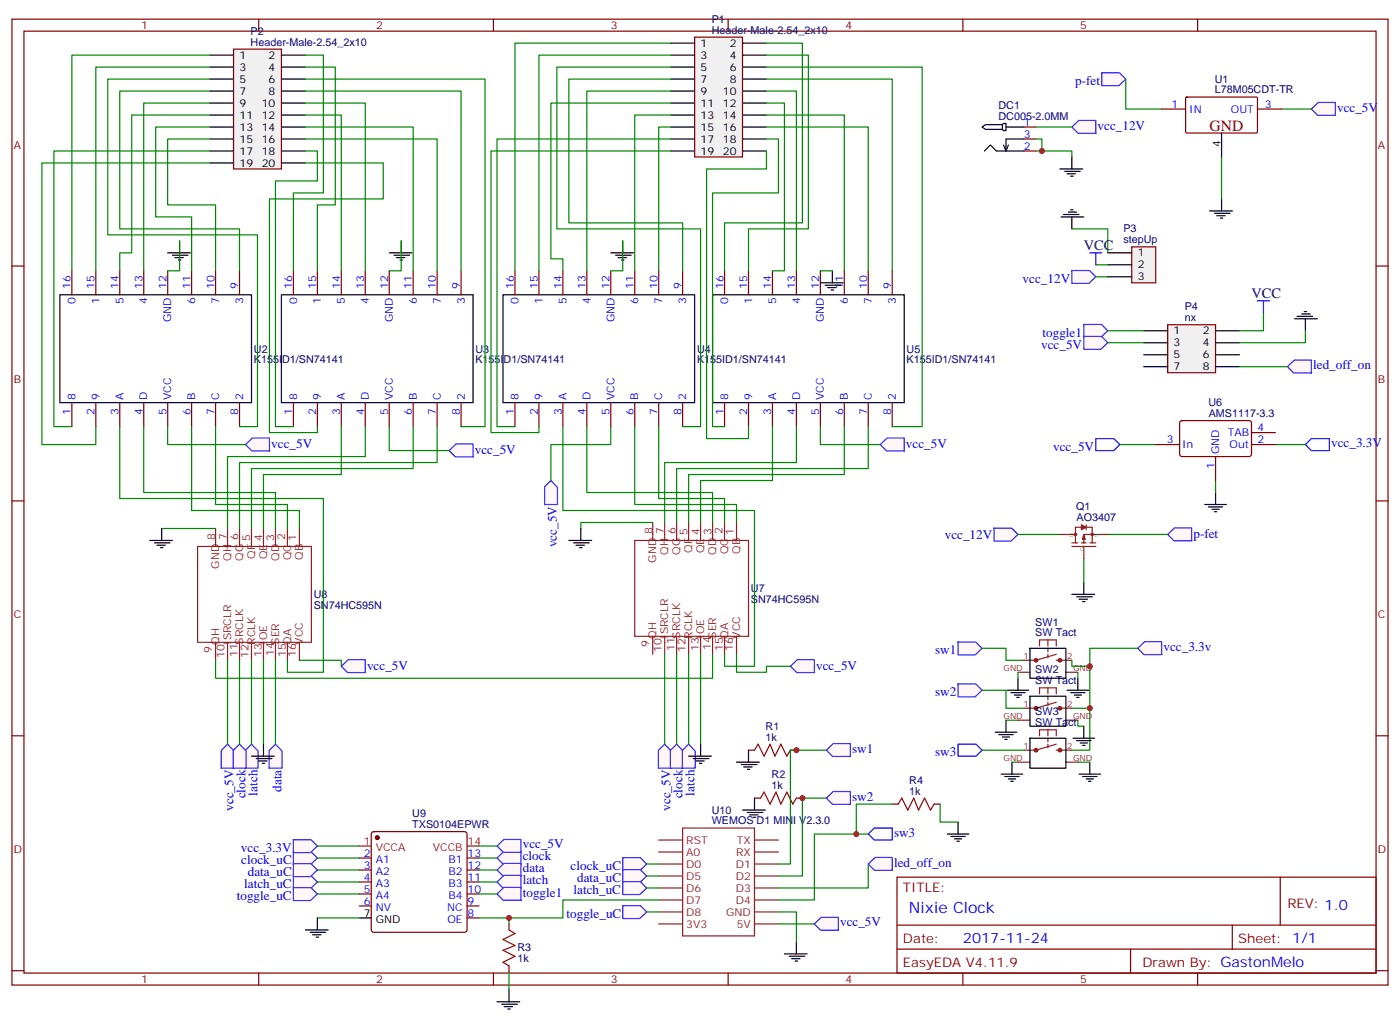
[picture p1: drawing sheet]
<svg xmlns="http://www.w3.org/2000/svg" width="412mm" height="301mm" viewBox="0 0 412 301" stroke-linecap="round" stroke-linejoin="round" font-family="sans-serif">
<g fill="none" stroke="#870000" stroke-width=".35">
<path d="M3.5 5.6h405.4v284.4h-405.4zM7.1 9.2h398.2v277.3h-398.2zM76.2 5.6v3.6M145.3 5.6v3.6M214.5 5.6v3.6M283.6 5.6v3.6M352.8 5.6v3.6M3.5 78.3h3.6M21.2 79.7v7.1M28.2 79.7v7.1M35.3 79.7v7.1M42.3 79.7v7.1"/>
<path d="M49.4 79.7v7.1M56.4 79.7v7.1M63.5 79.7v7.1M70.6 79.7v7.1M86.4 79.7v7.1M93.5 79.7v7.1M100.5 79.7v7.1M107.6 79.7v7.1M114.7 79.7v7.1M121.7 79.7v7.1M128.8 79.7v7.1M135.8 79.7v7.1"/>
<path d="M151.7 79.7v7.1M158.7 79.7v7.1M165.8 79.7v7.1M172.9 79.7v7.1M179.9 79.7v7.1M187 79.7v7.1M194 79.7v7.1M201.1 79.7v7.1M213.4 79.7v7.1M220.5 79.7v7.1M227.5 79.7v7.1M234.6 79.7v7.1"/>
<path d="M241.7 79.7v7.1M248.7 79.7v7.1M255.8 79.7v7.1M262.8 79.7v7.1M405.3 78.3h3.6M21.2 118.5v7.1M28.2 118.5v7.1M35.3 118.5v7.1M42.3 118.5v7.1M49.4 118.5v7.1M56.4 118.5v7.1M63.5 118.5v7.1"/>
<path d="M70.6 118.5v7.1M86.4 118.5v7.1M93.5 118.5v7.1M100.5 118.5v7.1M107.6 118.5v7.1M114.7 118.5v7.1M121.7 118.5v7.1M128.8 118.5v7.1M135.8 118.5v7.1M151.7 118.5v7.1M158.7 118.5v7.1M165.8 118.5v7.1"/>
<path d="M172.9 118.5v7.1M179.9 118.5v7.1M187 118.5v7.1M194 118.5v7.1M201.1 118.5v7.1M213.4 118.5v7.1M220.5 118.5v7.1M227.5 118.5v7.1M234.6 118.5v7.1M241.7 118.5v7.1M248.7 118.5v7.1M255.8 118.5v7.1"/>
<path d="M262.8 118.5v7.1M3.5 147.5h3.6M405.3 147.5h3.6M3.5 216.6h3.6M405.3 216.6h3.6M264.2 258.2h141.1v28.3h-141.1zM377.1 258.2v14.1M264.2 272.3h141.1M264.2 279.4h141.1M333 279.4v7.1M363 272.3v7.1M3.5 285.8h3.6"/>
<path d="M76.2 286.5v3.5M145.3 286.5v3.5M214.5 286.5v3.5M283.6 286.5v3.5M352.8 286.5v3.5M405.3 285.8h3.6"/>
</g>
<g fill="none" stroke="#8c2424" stroke-width=".35">
<path d="M63.5 155.6v5.3M67 155.6v5.3M70.6 155.6v5.3M74.1 155.6v5.3M77.6 155.6v5.3M81.1 155.6v5.3M84.7 155.6v5.3M88.2 155.6v5.3M187 159.1h33.5v28.2h-33.5zM192.3 153.8v5.3M195.8 153.8v5.3M199.3 153.8v5.3"/>
<path d="M202.8 153.8v5.3M206.4 153.8v5.3M209.9 153.8v5.3M213.4 153.8v5.3M217 153.8v5.3M58.2 160.9h33.5v28.2h-33.5zM63.5 189.1v5.3M67 189.1v5.3M70.6 189.1v5.3M74.1 189.1v5.3M77.6 189.1v5.3M81.1 189.1v5.3"/>
<path d="M84.7 189.1v5.3M88.2 189.1v5.3M192.3 187.3v5.3M195.8 187.3v5.3M199.3 187.3v5.3M202.8 187.3v5.3M206.4 187.3v5.3M209.9 187.3v5.3M213.4 187.3v5.3M217 187.3v5.3"/>
</g>
<path d="M17.6 86.8h56.5v31.7h-56.5zM82.9 86.8h56.4v31.7h-56.4zM148.2 86.8h56.4v31.7h-56.4zM209.9 86.8h56.4v31.7h-56.4z" fill="none" stroke="#000" stroke-width=".35"/>
<g fill="none" stroke="#008700" stroke-width=".35">
<path d="M35.3 125.6v21.2h59.9v51.1h-10.5v-3.5M42.3 125.6v19.4h38.8v10.6M56.4 125.6v24.7h31.8v5.3M63.5 125.6v22.9h21.2v7.1M100.5 125.6v14.1h-22.9v15.9M107.6 125.6v8.8h-40.6v21.2M121.7 125.6v12.3h-47.6v17.7M128.8 125.6v10.6h-58.2v19.4M165.8 125.6v24.7h56.4v45.8h-8.8v-3.5M172.9 125.6v19.4h37v8.8M187 125.6v22.9h30v5.3M194 125.6v21.2h19.4v7"/>
<path d="M227.5 125.6v15.9h-21.1v12.3M234.6 125.6v10.6h-38.8v17.6M248.7 125.6v14.1h-45.9v14.1M255.8 125.6v12.3h-56.5v15.9M209.9 192.6v7.1h-146.4v-5.3"/>
</g>
<g fill="#fff7f7" stroke="#420aff" stroke-width=".35">
<path d="M65.2 220.9l1.8-1.8 2 2v5l-3.8 .1z"/>
<path d="M81.1 219.1l2 2v5l-3.8 .1v-5.3z"/>
<path d="M193.9 220.9l1.9-1.8 1.9 2v5l-3.8 .1z"/>
<path d="M199.3 219.1l2 2v5l-3.8 .1v-5.3z"/>
<path d="M201 220.9l1.8-1.8 2 2v5l-3.8 .1z"/>
<path d="M72.2 220.9l1.9-1.8 1.9 2v5l-3.8 .1z"/>
<path d="M70.6 219.1l1.9 2v5l-3.8 .1v-5.3z"/>
</g>
<path d="M67 194.4v24.7M70.6 194.4v24.7M74.1 194.4v24.7M77.6 194.4v24.7M81.1 194.4v24.7M195.8 192.6v26.5M199.3 192.6v26.5M202.8 192.6v26.5M206.4 192.6v26.5" fill="none" stroke="#008700" stroke-width=".35"/>
<g fill="#fff7f7" stroke="#420aff" stroke-width=".35">
<path d="M100.5 196.1l2.1-1.9h5l.1 3.8h-5.3z"/>
<path d="M232.8 196.1l2.1-1.9h5l.1 3.8h-5.3z"/>
</g>
<path d="M52.9 70.9v8.8h-3.5M118.2 70.9v8.8h-3.5M183.4 70.9v8.8h-3.5M241.7 79.7h3.5M47.6 155.6h15.9M192.3 153.8h-21.2v1.8M88.2 194.4h12.3v1.7M217 192.6v5.3h8.8v-1.8h7" fill="none" stroke="#008700" stroke-width=".35"/>
<g fill="none" stroke="#000" stroke-width=".35">
<path d="M49.4 74.4h6.7M50.8 75.1h4.6M51.5 75.8h2.5M52.6 76.6h.7M52.9 70.9v3.5M114.7 74.4h6.7M116.1 75.1h4.5M116.8 75.8h2.4M117.8 76.6h.7M118.2 70.9v3.5M179.9 74.4h6.7M181.3 75.1h4.6"/>
<path d="M182 75.8h2.5M183.1 76.6h.7M183.4 70.9v3.5M245.2 79.7v3.6M241.7 83.3h6.7M243.1 84h4.5M243.8 84.7h2.4M244.8 85.4h.7"/>
</g>
<g fill="#fff7f7" stroke="#420aff" stroke-width=".35">
<path d="M86.3 250.7h5.3l1.9 1.9-2 1.9h-5.1z"/>
<path d="M86.3 257.8h5.3l1.9 1.8-2 2h-5.1z"/>
<path d="M86.3 254.3h5.3l1.9 1.8-2 2h-5.1z"/>
<path d="M146.4 252.6l2-2h5.1v3.8h-5.2z"/>
<path d="M146.4 249.1l2-2h5.1v3.8h-5.2z"/>
</g>
<circle cx="111.1" cy="246.6" r=".53" fill="#870000" stroke="#870000" stroke-width=".35"/>
<path d="M105.8 252.6h3.6M105.8 256.1h3.6M105.8 259.6h3.6M109.6 245l.5-.2h26.8l.5 .2 .2 .5v28.3l-.3 .5-.4 .2h-26.8l-.5-.3-.2-.4v-28.3zM137.6 252.6h3.5M137.6 256.1h3.5M137.6 259.6h3.5M105.8 263.2h3.6M105.8 266.7h3.6M137.6 263.2h3.5M137.6 266.7h3.5M137.6 270.2h3.5" fill="none" stroke="#870000" stroke-width=".35"/>
<path d="M105.8 249.1h3.6M137.6 249.1h3.5" fill="none" stroke="#f00" stroke-width=".35"/>
<path d="M105.8 270.2h3.6" fill="none" stroke="#000" stroke-width=".35"/>
<path d="M141.1 249.1h5.3" fill="none" stroke="#008700" stroke-width=".35"/>
<path d="M86.3 247.2h5.3l1.9 1.9-2 1.9h-5.1z" fill="#fff7f7" stroke="#420aff" stroke-width=".35"/>
<path d="M93.5 256.1h12.3M93.5 249.1h12.3M93.5 252.6h12.3M93.5 259.6h12.3M93.5 270.2h12.3" fill="none" stroke="#008700" stroke-width=".35"/>
<g fill="#fff7f7" stroke="#420aff" stroke-width=".35">
<path d="M146.4 256.1l2-1.9h5.1v3.8h-5.2z"/>
<path d="M146.4 259.6l2-1.9h5.1v3.8h-5.2z"/>
</g>
<path d="M141.1 252.6h5.3M141.1 256.1h5.3M141.1 259.6h5.3" fill="none" stroke="#008700" stroke-width=".35"/>
<g fill="#fff7f7" stroke="#420aff" stroke-width=".35">
<path d="M183.4 252.5h5.2l1.9 1.9-2 1.9h-5.1z"/>
<path d="M183.4 256h5.2l1.9 1.9-2 1.9h-5.1z"/>
<path d="M183.4 259.6h5.2l1.9 1.8-2 1.9h-5.1z"/>
</g>
<path d="M312.6 63.9h6.7M313.3 63.1h4.6M314.7 62.4h2.4M315.4 61.7h.7M315.7 63.9v3.5" fill="none" stroke="#000" stroke-width=".35"/>
<path d="M315.7 67.4h10.6v7" fill="none" stroke="#008700" stroke-width=".35"/>
<g fill="#fff7f7" stroke="#420aff" stroke-width=".35">
<path d="M315.7 37.4l2.1-1.9h5l.1 3.7h-5.3z"/>
<path d="M315.6 79.6h5.3l1.9 1.9-2 1.9h-5.1z"/>
</g>
<path d="M322.8 81.5h3.5" fill="none" stroke="#008700" stroke-width=".35"/>
<g fill="#fff7f7" stroke="#420aff" stroke-width=".35">
<path d="M324.5 21.4h5.3l1.8 1.9-2 1.9h-5z"/>
<path d="M386.3 32.1l2-1.9h5l.1 3.8h-5.3z"/>
</g>
<path d="M331.6 23.3v8.8h10.6M377.5 32.1h8.8M359.8 46.2v12.4" fill="none" stroke="#008700" stroke-width=".35"/>
<g fill="none" stroke="#000" stroke-width=".35">
<path d="M312.2 49.7h6.7M313.6 50.4h4.6M314.3 51.2h2.5M315.4 51.9h.7M315.7 46.2v3.5M359.8 58.6v3.5M356.3 62.1h6.7M357.7 62.8h4.6M358.4 63.5h2.5M359.5 64.2h.7M44.1 159.1h6.7M45.5 159.8h4.6"/>
<path d="M47.6 155.6v3.5M167.6 159.1h6.7M169 159.8h4.6M171.1 155.6v3.5M46.2 160.5h2.5M47.3 161.2h.7M169.7 160.5h2.5M170.7 161.2h.7M90 273.8h6.7M91.4 274.5h4.6M92.1 275.2h2.4M93.1 275.9h.7"/>
<path d="M93.5 270.2v3.6"/>
</g>
<path d="M333.4 72.7h7v10.6h-7z" fill="#f0f0f0" stroke="#870000" stroke-width=".35"/>
<path d="M326.3 74.4h7.1M326.3 78h7.1M326.3 81.5h7.1" fill="none" stroke="#000" stroke-width=".35"/>
<g fill="none" stroke="#8c2424" stroke-width=".35">
<path d="M194 254.4h7.1M194 250.8h7.1M194 247.3h7.1M194 257.9h7.1M201.1 243.8h21.1v31.7h-21.1zM222.2 254.4h7.1M222.2 250.8h7.1M222.2 247.3h7.1M222.2 257.9h7.1M194 272h7.1M194 268.5h7.1M194 264.9h7.1"/>
<path d="M194 261.4h7.1M222.2 272h7.1M222.2 268.5h7.1M222.2 264.9h7.1M222.2 261.4h7.1"/>
</g>
<path d="M239.9 272l2-1.9h5l.1 3.7h-5.3z" fill="#fff7f7" stroke="#420aff" stroke-width=".35"/>
<path d="M190.5 254.4h3.5M190.5 257.9h3.5M190.5 261.4h3.5M229.3 268.5h5.3v8.8M229.3 272h10.6" fill="none" stroke="#008700" stroke-width=".35"/>
<g fill="none" stroke="#000" stroke-width=".35">
<path d="M77.6 219.1v3.5M206.4 219.1v3.5M74.1 222.6h6.7M75.5 223.3h4.6M76.2 224h2.5M77.3 224.7h.7M202.8 222.6h6.7M204.3 223.3h4.5M205 224h2.4M206 224.7h.7M234.6 277.3v3.5M231.1 280.8h6.7"/>
<path d="M232.5 281.5h4.6M233.2 282.2h2.5M234.2 282.9h.7"/>
</g>
<g fill="#fff7f7" stroke="#420aff" stroke-width=".35">
<path d="M72.3 130.9l2-2h5.1l.1 3.8h-5.3z"/>
<path d="M132.3 132.6l2-1.9h5l.1 3.8h-5.3z"/>
<path d="M160.4 143.3l1.9-1.8 1.9 2v5l-3.8 .1z"/>
<path d="M259.3 130.9l2-2h5l.1 3.8h-5.3z"/>
</g>
<path d="M322.8 78h3.5M49.4 125.6v5.3h22.9M114.7 125.6v7h17.6M179.9 125.6v5.3h-17.6v10.6M241.7 125.6v5.3h17.6M194 264.9h-28.2v5.3h-24.7M149.9 286.1v5.3" fill="none" stroke="#008700" stroke-width=".35"/>
<path d="M321 74.4h3.6M322.8 74.4v3.6" fill="none" stroke="#00f" stroke-width=".35"/>
<g fill="none" stroke="#000" stroke-width=".35">
<path d="M217 224.4h6.7M218.4 225.1h4.6M218.7 238.5h6.7M219.1 225.8h2.4M220.1 226.5h.7M220.1 239.2h4.6M220.5 220.8v3.6M220.8 239.9h2.5M222.2 234.9v3.6M221.9 240.6h.7M146.4 294.9h6.7M147.8 295.6h4.6"/>
<path d="M148.5 296.3h2.5M149.6 297h.7M149.9 291.4v3.5"/>
</g>
<path d="M222.2 220.8l1.1-1.7 1.8 3.5 1.7-3.5 1.4 3.5 1.8-3.5 1.8 3.5 1-1.8M224 234.9l1.1-1.7 1.7 3.5 1.8-3.5 1.4 3.5 1.8-3.5 1.7 3.5 1.1-1.8" fill="none" stroke="#a10000" stroke-width=".35"/>
<path d="M220.5 220.8h1.7M222.2 234.9h1.8M232.8 220.8h1.8M234.6 234.9h1.8" fill="none" stroke="#870000" stroke-width=".35"/>
<path d="M183.4 266.6h5.2l1.9 1.9-2 1.9h-5.1z" fill="#fff7f7" stroke="#420aff" stroke-width=".35"/>
<path d="M190.5 268.5h3.5" fill="none" stroke="#008700" stroke-width=".35"/>
<g fill="#fff7f7" stroke="#420aff" stroke-width=".35">
<path d="M86.3 261.3h5.3l1.9 1.9-2 1.9h-5.1z"/>
<path d="M146.4 263.2l2-2h5.1v3.8h-5.2z"/>
</g>
<path d="M243.4 234.9h-7v23h-7.1M243.4 220.8h-10.6v33.6h-3.5M255.8 254.4v7h-26.5M93.5 263.2h12.3M141.1 263.2h5.3" fill="none" stroke="#008700" stroke-width=".35"/>
<g fill="#fff7f7" stroke="#420aff" stroke-width=".35">
<path d="M243.4 220.8l2-1.9h5.1l.1 3.8h-5.3z"/>
<path d="M243.4 234.9l2-1.9h5.1l.1 3.8h-5.3z"/>
<path d="M255.8 254.4l2-2h5l.1 3.8h-5.3z"/>
</g>
<path d="M344 95.6h14.1v14.1h-14.1z" fill="#f0f0f0" stroke="#870000" stroke-width=".35"/>
<path d="M336.9 97.4h7.1M358.1 97.4h7M336.9 100.9h7.1M336.9 104.4h7.1M336.9 108h7.1M358.1 100.9h7M358.1 104.4h7M358.1 108h7" fill="none" stroke="#000" stroke-width=".35"/>
<g fill="#fff7f7" stroke="#420aff" stroke-width=".35">
<path d="M319.2 95.5h5.3l1.8 1.9-2 1.9h-5z"/>
<path d="M319.2 99h5.3l1.8 1.9-2 1.9h-5z"/>
<path d="M379.2 108l2.1-2h5l.1 3.8h-5.3z"/>
</g>
<path d="M326.3 97.4h10.6M372.2 92.1v5.3h-7.1M384.5 97.4v3.5h-19.4M326.3 100.9h10.6M365.1 108h14.1" fill="none" stroke="#008700" stroke-width=".35"/>
<path d="M370.4 88.5h3.5M372.2 88.5v3.6" fill="none" stroke="#00f" stroke-width=".35"/>
<path d="M381.4 93.8h6.7M382.1 93.1h4.5M383.5 92.4h2.4M384.2 91.7h.7M384.5 93.8v3.6" fill="none" stroke="#000" stroke-width=".35"/>
<path d="M68.8 14.5h14.1v35.2h-14.1z" fill="#f0f0f0" stroke="#870000" stroke-width=".35"/>
<g fill="none" stroke="#000" stroke-width=".35">
<path d="M61.7 16.2h7.1M61.7 19.8h7.1M82.9 16.2h7.1M82.9 19.8h7.1M61.7 23.3h7.1M61.7 26.8h7.1M61.7 30.3h7.1M61.7 33.9h7.1M61.7 37.4h7.1M82.9 23.3h7.1M82.9 26.8h7.1M82.9 30.3h7.1"/>
<path d="M82.9 33.9h7.1M82.9 37.4h7.1M61.7 40.9h7.1M61.7 44.5h7.1M61.7 48h7.1M82.9 40.9h7.1M82.9 44.5h7.1M82.9 48h7.1"/>
</g>
<path d="M204.6 10.9h14.1v35.3h-14.1z" fill="#f0f0f0" stroke="#870000" stroke-width=".35"/>
<g fill="none" stroke="#000" stroke-width=".35">
<path d="M197.6 12.7h7M197.6 16.2h7M197.6 19.8h7M218.7 12.7h7.1M218.7 16.2h7.1M218.7 19.8h7.1M197.6 23.3h7M197.6 26.8h7M197.6 30.3h7M197.6 33.9h7M197.6 37.4h7M218.7 23.3h7.1"/>
<path d="M218.7 26.8h7.1M218.7 30.3h7.1M218.7 33.9h7.1M218.7 37.4h7.1M197.6 40.9h7M197.6 44.5h7M218.7 40.9h7.1M218.7 44.5h7.1"/>
</g>
<g fill="none" stroke="#008700" stroke-width=".35">
<path d="M61.7 16.2h-40.5v63.5M61.7 19.8h-33.5v59.9M90 16.2h5.2v40.6h-8.8v22.9M90 19.8h8.8v40.5h-5.3v19.4M197.6 12.7h-45.9v67M197.6 16.2h-38.9v63.5M197.6 19.8h-33.6v47.6h42.4v58.2h-5.3M225.8 12.7h10.6v52.9h-23v14.1M225.8 16.2h12.3v51.2h-17.6v12.3M225.8 19.8h45.8v105.8h-8.8M61.7 23.3h-30v45.8h44.1v56.5h-5.2M61.7 26.8h-26.4v40.6h35.3v12.3"/>
<path d="M61.7 30.3h-19.4v49.4M61.7 33.9h-22.9v40.5h-3.5v5.3M61.7 37.4h-15.8v26.5h10.5v15.8M90 23.3h52.9v102.3h-7.1M90 26.8h45.8v52.9M90 30.3h17.6v49.4M90 33.9h10.5v45.8M90 37.4h31.7v42.3M197.6 23.3h-30v42.3h33.5v14.1M197.6 26.8h-24.7v52.9M197.6 30.3h-35.3v45.9h3.5v3.5M197.6 33.9h-10.6v45.8"/>
<path d="M197.6 37.4h-3.6v42.3M225.8 23.3h37v56.4M225.8 26.8h8.8v52.9M225.8 30.3h5.3v49.4h-3.6M225.8 33.9h22.9v45.8M225.8 37.4h30v42.3M61.7 40.9h-12.3v19.4h14.1v19.4M61.7 44.5h-45.8v81.1h5.3M61.7 48h-49.4v82.9h15.9v-5.3M90 40.9h38.8v38.8M90 44.5h3.5v8.8h-12.4v72.3h5.3M90 48h22.9v10.6h-33.5v68.8h14.1v-1.8"/>
<path d="M197.6 40.9h-51.2v84.7h5.3M197.6 44.5h-53v82.9h14.1v-1.8M225.8 40.9h3.5v15.9h-19.4v68.8h3.5M225.8 44.5v5.2h-17.7v79.4h12.4v-3.5"/>
</g>
<g fill="#fff7f7" stroke="#420aff" stroke-width=".35">
<path d="M292.7 155.5h5.3l1.9 1.8-2.1 2h-5z"/>
<path d="M344 157.3l2-1.9h5l.1 3.8h-5.3z"/>
</g>
<g fill="none" stroke="#000" stroke-width=".35">
<path d="M289.3 37.4l1-.7h5v1.4h-5zM295.3 36.7l.3-.4h.7v2.2h-.7l-.3-.4M296.3 37.4h5.3M359.8 39.2v7M290 44.5l1.7-1.8 1.8 1.8h8.1M297 42.7l-.7 1.8M301.6 40.9h-5.3v3.6l-.7-1.8M354.9 148.5h6.3M356 149.2h4.2M357 149.9h2.1M357.7 150.6h.7M358.1 145v3.5"/>
<path d="M315.7 175h6.7M317.1 175.7h4.6M317.9 176.4h2.4M318.9 177.1h.7M319.3 171.5v3.5M279 245.5h6.4M280.1 246.2h4.2M281.2 246.9h2.1M281.9 247.7h.7M282.2 242v3.5"/>
</g>
<g fill="none" stroke="#008700" stroke-width=".35">
<path d="M305.2 37.4h10.5M305.2 44.5h10.5v1.7M305.2 40.9h1.7v3.6M329.8 130.9h10.6M375.7 130.9h8.8M299.9 157.3h12.3M326.3 157.3h17.7M358.1 141.5v3.5M319.3 164.4v7.1M262.8 236.7h-10.6v8.8M276.9 236.7v5.3h5.3M255.8 245.5h-15.9v19.4h-10.6"/>
<path d="M149.9 270.2v1.8"/>
</g>
<path d="M322.8 129.1h5.3l1.7 1.8-1.7 1.7h-5.3zM384.5 130.9l1.8-1.8h5.3v3.5h-5.3zM255.8 245.5l1.7-1.7h5.3v3.5h-5.3z" fill="none" stroke="#00f" stroke-width=".35"/>
<g fill="none" stroke="#8c2424" stroke-width=".35">
<path d="M312.2 157.3h4.6M315.7 159.8h1.8M316.8 159.8v-4.6h4.9v4.6M318.6 159.8h1.4M318.6 154.5l1.4 .7-1.4 .7zM318.6 154.9l.7 .3M318.9 158.8h.7M318.9 154.9l.4 .3M319.3 157.3h7M319.3 157.7v2.1M319.3 157.3l-.4 1.5M319.3 157.3l.3 1.5"/>
<path d="M319.3 157.7l.3 1.1M319.3 157.7l-.4 1.1M319.3 158l-.4 .8M319.3 155.2l-.7 .4M319.3 155.2l-.4 .4M320 154.5v1.4M321 159.8h1.8M315.7 160.9h7.1M319.3 160.9v3.5"/>
<circle cx="316.8" cy="157.3" r=".35"/>
<circle cx="321.7" cy="157.3" r=".35"/>
</g>
<g fill="none" stroke="#870000" stroke-width=".35">
<path d="M301.6 37.4h3.6M342.2 32.1h7M349.3 28.7l.3-.1h20.6l.2 .3v10.1l-.3 .2-20.7-.1-.2-.3zM370.4 32.1h7.1M301.6 44.5h3.6M301.6 40.9h3.6M340.4 130.9h7.1M347.7 124l.5-.2 20 .1 .5 .6-.1 9.5-.7 .4-20-.1-.4-.6v-9.2zM358.1 134.4v7.1M368.7 130.9h7M368.7 127.4h7M262.8 236.7h1.8"/>
<path d="M275.2 236.7h1.7M149.9 272v1.8M149.9 284.3v1.8"/>
</g>
<path d="M264.6 236.7l1-1.8 1.8 3.6 1.8-3.6 1.4 3.6 1.7-3.6 1.8 3.6 1.1-1.8M149.9 273.8l1.8 1-3.5 1.8 3.5 1.7-3.5 1.5 3.5 1.7-3.5 1.8 1.7 1" fill="none" stroke="#a10000" stroke-width=".35"/>
<g fill="#fff7f7" stroke="#420aff" stroke-width=".35">
<path d="M282.1 189h5.3l1.9 1.9-2.1 1.9h-5z"/>
<path d="M282.1 201.3h5.3l1.9 1.9-2.1 1.9h-5z"/>
</g>
<path d="M289.3 190.9h7v3.5h5.3M289.3 203.2h7v5.3h5.3" fill="none" stroke="#008700" stroke-width=".35"/>
<path d="M335.1 190.9l2.1-2h5l.1 3.8h-5.3z" fill="#fff7f7" stroke="#420aff" stroke-width=".35"/>
<path d="M299.9 197.9v1.8M315.7 194.4v1.7h5.3M317.5 197.9v1.8M335.1 190.9h-14.1v29.9h-5.3M296.3 212h3.6M315.7 208.5h5.3M317.5 212v1.8h1.8M289.3 220.8h12.3M298.1 224.4h1.8M317.5 224.4h3.5" fill="none" stroke="#008700" stroke-width=".35"/>
<path d="M282.2 219.1h5.3l1.8 1.7-1.8 1.8h-5.3z" fill="none" stroke="#00f" stroke-width=".35"/>
<g fill="none" stroke="#8c2424" stroke-width=".35">
<path d="M299.9 197.9h3.5M306.2 190.1v-1.7h4.9v1.7M308.7 188.4v1.7M308.7 190.9v1M308.7 192.6v1.1M311.1 192.6l-5.9 1.8h-3.6M311.1 194.4h4.6M314 197.9h3.5M299.9 212h3.5M306.2 204.3v-1.8h4.9v1.8M306.2 216.6v-1.8h4.9v1.8M308.7 202.5v1.8"/>
<path d="M308.7 205v1M308.7 206.7v1.1M308.7 214.8v1.8M308.7 217.3v1.1M308.7 219.1v1M311.1 206.7l-5.9 1.8h-3.6M311.1 208.5h4.6M311.1 219.1l-5.9 1.7h-3.6M314 212h3.5M299.9 224.4h3.5M311.1 220.8h4.6M314 224.4h3.5"/>
</g>
<g fill="none" stroke="#8c2424" stroke-width=".71">
<circle cx="305.2" cy="194.4" r=".35"/>
<circle cx="312.2" cy="194.4" r=".35"/>
<circle cx="305.2" cy="208.5" r=".35"/>
<circle cx="312.2" cy="208.5" r=".35"/>
<circle cx="305.2" cy="220.8" r=".35"/>
<circle cx="312.2" cy="220.8" r=".35"/>
</g>
<g fill="none" stroke="#000" stroke-width=".35">
<path d="M299.9 199.7v3.5M303.4 190.9h10.6v8.8h-10.6zM317.5 199.7v3.5M293.2 215.5h6.3M294.2 216.3h4.2M295.3 217h2.1M296 217.7h.7M296.3 212v3.5M296.7 203.2h6.3M297.7 203.9h4.3M298.8 204.6h2.1M299.5 205.3h.7"/>
<path d="M303.4 205h10.6v8.8h-10.6zM303.4 217.3h10.6v8.8h-10.6zM314.3 203.2h6.4M315.4 203.9h4.2M316.1 217.3h6.3M316.4 204.6h2.2M317.1 205.3h.8M317.1 218h4.3M318.2 218.7h2.1M318.9 219.4h.7M319.3 213.8v3.5M294.9 227.9h6.4"/>
<path d="M296 228.6h4.2M297 229.3h2.2M297.7 230h.7M298.1 224.4v3.5M317.9 227.9h6.3M318.9 228.6h4.2M320 229.3h2.1M320.7 230h.7M321 224.4v3.5"/>
</g>
<g fill="#c00">
<circle cx="321" cy="196.1" r=".88"/>
<circle cx="252.2" cy="245.5" r=".88"/>
<circle cx="149.9" cy="270.2" r=".88"/>
<circle cx="306.9" cy="44.4" r=".88"/>
<circle cx="234.6" cy="220.8" r=".88"/>
<circle cx="236.4" cy="234.9" r=".88"/>
<circle cx="321" cy="208.5" r=".88"/>
</g>
<text font-size="4.6" fill="#800" x="356.3" y="38.5">GND</text>
<text font-size="4.6" fill="#00f" x="267.8" y="268.8">Nixie Clock</text>
<g font-size="4.2" fill="#000080">
<text x="319.3" y="73.7">VCC</text>
<text x="368.7" y="87.8">VCC</text>
</g>
<text font-size="4.2" fill="#00f" x="283.6" y="277.6">2017-11-24</text>
<g font-size="3.9" fill="#00f">
<text x="316.7" y="25">p-fet</text>
<text x="393.9" y="32.9">vcc_5V</text>
<text x="323.3" y="38.1">vcc_12V</text>
<text x="301.2" y="83.2">vcc_12V</text>
<text x="307.1" y="99.1">toggle1</text>
<text x="306.7" y="102.7">vcc_5V</text>
<text x="386.8" y="108.7">led_off_on</text>
<text x="79.9" y="131.9">vcc_5V</text>
<text x="266.9" y="131.9">vcc_5V</text>
<text x="392.1" y="131.6">vcc_3.3V</text>
<text x="139.9" y="133.7">vcc_5V</text>
<text x="310.2" y="132.6">vcc_5V</text>
<text x="164" y="161.1" transform="rotate(-90 164 161.1)">vcc_5V</text>
<text x="278.3" y="158.8">vcc_12V</text>
<text x="351.5" y="158.4">p-fet</text>
<text x="342.7" y="191.6">vcc_3.3v</text>
<text x="108.1" y="197.2">vcc_5V</text>
<text x="240.4" y="197.2">vcc_5V</text>
<text x="275.4" y="192.6">sw1</text>
<text x="275.4" y="205">sw2</text>
<text x="251" y="221.6">sw1</text>
<text x="275.4" y="222.6">sw3</text>
<text x="82.9" y="233.1" transform="rotate(-90 82.9 233.1)">data</text>
<text x="68.8" y="238.7" transform="rotate(-90 68.8 238.7)">vcc_5V</text>
<text x="72.3" y="235" transform="rotate(-90 72.3 235)">clock</text>
<text x="75.8" y="234.2" transform="rotate(-90 75.8 234.2)">latch</text>
<text x="197.6" y="238.7" transform="rotate(-90 197.6 238.7)">vcc_5V</text>
<text x="201.1" y="235" transform="rotate(-90 201.1 235)">clock</text>
<text x="204.6" y="234.2" transform="rotate(-90 204.6 234.2)">latch</text>
<text x="251" y="235.7">sw2</text>
<text x="71" y="250.8">vcc_3.3V</text>
<text x="154" y="249.8">vcc_5V</text>
<text x="263.3" y="246.3">sw3</text>
<text x="71.1" y="254.4">clock_uC</text>
<text x="73" y="257.9">data_uC</text>
<text x="154" y="253.3">clock</text>
<text x="154" y="256.8">data</text>
<text x="168.1" y="256.1">clock_uC</text>
<text x="263.3" y="255.1">led_off_on</text>
<text x="71.9" y="261.4">latch_uC</text>
<text x="154" y="260.4">latch</text>
<text x="154" y="263.9">toggle1</text>
<text x="168.9" y="263.2">latch_uC</text>
<text x="170" y="259.6">data_uC</text>
<text x="69.8" y="264.9">toggle_uC</text>
<text x="166.9" y="270.3">toggle_uC</text>
<text x="247.5" y="272.7">vcc_5V</text>
</g>
<g font-size="3.9" fill="#800">
<text x="266" y="262.5">TITLE:</text>
<text x="379.2" y="267.4">REV: 1.0</text>
<text x="266" y="277.6">Date:</text>
<text x="364.8" y="277.6">Sheet: 1/1</text>
<text x="266" y="284.7">EasyEDA V4.11.9</text>
<text x="336.5" y="284.7">Drawn By: GastonMelo</text>
</g>
<g font-size="3.2" fill="#800">
<text x="41.6" y="8.6">1</text>
<text x="110.8" y="8.6">2</text>
<text x="179.9" y="8.6">3</text>
<text x="249.1" y="8.6">4</text>
<text x="318.2" y="8.6">5</text>
<text x="4.1" y="43.7">A</text>
<text x="405.9" y="43.7">A</text>
<text x="4.1" y="112.9">B</text>
<text x="405.9" y="112.9">B</text>
<text x="4.1" y="182">C</text>
<text x="405.9" y="182">C</text>
<text x="4.1" y="251.2">D</text>
<text x="405.9" y="251.2">D</text>
<text x="41.6" y="289.5">1</text>
<text x="110.8" y="289.5">2</text>
<text x="179.9" y="289.5">3</text>
<text x="249.1" y="289.5">4</text>
<text x="318.2" y="289.5">5</text>
</g>
<g font-size="3.2" fill="#000080">
<text x="73.8" y="10.2">P2</text>
<text x="209.7" y="9.9">Header-Male-2.54_2x10</text>
<text x="209.7" y="6.7">P1</text>
<text x="73.8" y="13.4">Header-Male-2.54_2x10</text>
<text x="357.8" y="27.5">L78M05CDT-TR</text>
<text x="357.8" y="24.3">U1</text>
<text x="294.1" y="35.3">DC005-2.0MM</text>
<text x="294.1" y="32.1">DC1</text>
<text x="330.9" y="71.6">stepUp</text>
<text x="330.9" y="68.4">P3</text>
<text x="349" y="94.5">nx</text>
<text x="349" y="91.3">P4</text>
<text x="74.8" y="107">K155ID1/SN74141</text>
<text x="74.8" y="103.9">U2</text>
<text x="140.1" y="107">K155ID1/SN74141</text>
<text x="140.1" y="103.9">U3</text>
<text x="205.3" y="107">K155ID1/SN74141</text>
<text x="205.3" y="103.9">U4</text>
<text x="267.1" y="107">K155ID1/SN74141</text>
<text x="267.1" y="103.9">U5</text>
<text x="356" y="119.6">U6</text>
<text x="356.1" y="122.8">AMS1117-3.3</text>
<text x="317" y="150.3">Q1</text>
<text x="317.1" y="153.5">AO3407</text>
<text x="92.4" y="179.2">SN74HC595N</text>
<text x="92.4" y="176">U8</text>
<text x="221.2" y="177.4">SN74HC595N</text>
<text x="221.2" y="174.3">U7</text>
<text x="305" y="184.2">SW1</text>
<text x="305" y="187.3">SW Tact</text>
<text x="305" y="201.4">SW Tact</text>
<text x="305" y="198.3">SW2</text>
<text x="225.5" y="214.8">R1</text>
<text x="305" y="213.8">SW Tact</text>
<text x="305" y="210.6">SW3</text>
<text x="225.5" y="218">1k</text>
<text x="227.3" y="232.1">1k</text>
<text x="227.3" y="228.9">R2</text>
<text x="267.9" y="233.9">1k</text>
<text x="267.9" y="230.7">R4</text>
<text x="209.7" y="239.5">U10</text>
<text x="121.5" y="243.8">TXS0104EPWR</text>
<text x="121.5" y="240.5">U9</text>
<text x="209.7" y="242.7">WEMOS D1 MINI V2.3.0</text>
<text x="152.4" y="280.1">R3</text>
<text x="152.4" y="283.3">1k</text>
</g>
<g font-size="3.2">
<text x="70.6" y="17.3">1</text>
<text x="79.1" y="17.3">2</text>
<text x="206.4" y="13.8">1</text>
<text x="206.4" y="17.3">3</text>
<text x="214.9" y="13.8">2</text>
<text x="214.9" y="17.3">4</text>
<text x="70.6" y="20.8">3</text>
<text x="79.1" y="20.8">4</text>
<text x="206.4" y="20.8">5</text>
<text x="214.9" y="20.8">6</text>
<text x="70.6" y="24.3">5</text>
<text x="70.6" y="27.9">7</text>
<text x="79.1" y="24.3">6</text>
<text x="79.1" y="27.9">8</text>
<text x="206.4" y="24.3">7</text>
<text x="206.4" y="27.9">9</text>
<text x="212.9" y="27.9">10</text>
<text x="214.9" y="24.3">8</text>
<text x="70.6" y="31.4">9</text>
<text x="70.6" y="34.9">11</text>
<text x="77.1" y="31.4">10</text>
<text x="77.1" y="34.9">12</text>
<text x="206.4" y="31.4">11</text>
<text x="206.4" y="34.9">13</text>
<text x="212.9" y="31.4">12</text>
<text x="212.9" y="34.9">14</text>
<text x="70.6" y="38.5">13</text>
<text x="70.6" y="42">15</text>
<text x="77.1" y="38.5">14</text>
<text x="77.1" y="42">16</text>
<text x="206.4" y="38.5">15</text>
<text x="206.4" y="42">17</text>
<text x="212.9" y="38.5">16</text>
<text x="212.9" y="42">18</text>
<text x="70.6" y="45.5">17</text>
<text x="77.1" y="45.5">18</text>
<text x="206.4" y="45.5">19</text>
<text x="212.9" y="45.5">20</text>
<text x="359.5" y="43.3" transform="rotate(-90 359.5 43.3)">4</text>
<text x="70.6" y="49">19</text>
<text x="77.1" y="49">20</text>
<text x="335.1" y="75.5">1</text>
<text x="335.1" y="82.6">3</text>
<text x="335.1" y="79">2</text>
<text x="345.7" y="98.4">1</text>
<text x="345.7" y="102">3</text>
<text x="354.3" y="98.4">2</text>
<text x="354.3" y="102">4</text>
<text x="345.7" y="105.5">5</text>
<text x="354.3" y="105.5">6</text>
<text x="345.7" y="109">7</text>
<text x="354.3" y="109">8</text>
<text x="107.2" y="269.9">7</text>
<text x="110.7" y="271.6">GND</text>
</g>
<g font-size="3.2" fill="#00f">
<text x="345.1" y="31.8">1</text>
<text x="350.3" y="33.2">IN</text>
<text x="362.6" y="33.2">OUT</text>
<text x="372.5" y="31.8">3</text>
<text x="301.6" y="40.6">3</text>
<text x="301.6" y="37">1</text>
<text x="301.6" y="44.1">2</text>
<text x="20.8" y="85" transform="rotate(-90 20.8 85)">16</text>
<text x="22.2" y="89.5" transform="rotate(-90 22.2 89.5)">0</text>
<text x="27.9" y="85" transform="rotate(-90 27.9 85)">15</text>
<text x="29.3" y="89.5" transform="rotate(-90 29.3 89.5)">1</text>
<text x="34.9" y="85" transform="rotate(-90 34.9 85)">14</text>
<text x="36.3" y="89.5" transform="rotate(-90 36.3 89.5)">5</text>
<text x="42" y="85" transform="rotate(-90 42 85)">13</text>
<text x="43.4" y="89.5" transform="rotate(-90 43.4 89.5)">4</text>
<text x="49" y="85" transform="rotate(-90 49 85)">12</text>
<text x="56.1" y="85" transform="rotate(-90 56.1 85)">11</text>
<text x="57.5" y="89.5" transform="rotate(-90 57.5 89.5)">6</text>
<text x="63.1" y="85" transform="rotate(-90 63.1 85)">10</text>
<text x="64.6" y="89.5" transform="rotate(-90 64.6 89.5)">7</text>
<text x="70.2" y="85" transform="rotate(-90 70.2 85)">9</text>
<text x="71.6" y="89.5" transform="rotate(-90 71.6 89.5)">3</text>
<text x="86.1" y="85" transform="rotate(-90 86.1 85)">16</text>
<text x="87.5" y="89.5" transform="rotate(-90 87.5 89.5)">0</text>
<text x="93.1" y="85" transform="rotate(-90 93.1 85)">15</text>
<text x="94.5" y="89.5" transform="rotate(-90 94.5 89.5)">1</text>
<text x="100.2" y="85" transform="rotate(-90 100.2 85)">14</text>
<text x="101.6" y="89.5" transform="rotate(-90 101.6 89.5)">5</text>
<text x="107.2" y="85" transform="rotate(-90 107.2 85)">13</text>
<text x="108.7" y="89.5" transform="rotate(-90 108.7 89.5)">4</text>
<text x="114.3" y="85" transform="rotate(-90 114.3 85)">12</text>
<text x="121.4" y="85" transform="rotate(-90 121.4 85)">11</text>
<text x="122.8" y="89.5" transform="rotate(-90 122.8 89.5)">6</text>
<text x="128.4" y="85" transform="rotate(-90 128.4 85)">10</text>
<text x="129.8" y="89.5" transform="rotate(-90 129.8 89.5)">7</text>
<text x="135.5" y="85" transform="rotate(-90 135.5 85)">9</text>
<text x="136.9" y="89.5" transform="rotate(-90 136.9 89.5)">3</text>
<text x="151.3" y="85" transform="rotate(-90 151.3 85)">16</text>
<text x="152.8" y="89.5" transform="rotate(-90 152.8 89.5)">0</text>
<text x="158.4" y="85" transform="rotate(-90 158.4 85)">15</text>
<text x="159.8" y="89.5" transform="rotate(-90 159.8 89.5)">1</text>
<text x="165.5" y="85" transform="rotate(-90 165.5 85)">14</text>
<text x="166.9" y="89.5" transform="rotate(-90 166.9 89.5)">5</text>
<text x="172.5" y="85" transform="rotate(-90 172.5 85)">13</text>
<text x="173.9" y="89.5" transform="rotate(-90 173.9 89.5)">4</text>
<text x="179.6" y="85" transform="rotate(-90 179.6 85)">12</text>
<text x="186.6" y="85" transform="rotate(-90 186.6 85)">11</text>
<text x="188" y="89.5" transform="rotate(-90 188 89.5)">6</text>
<text x="193.7" y="85" transform="rotate(-90 193.7 85)">10</text>
<text x="195.1" y="89.5" transform="rotate(-90 195.1 89.5)">7</text>
<text x="200.7" y="85" transform="rotate(-90 200.7 85)">9</text>
<text x="202.1" y="89.5" transform="rotate(-90 202.1 89.5)">3</text>
<text x="213.1" y="85" transform="rotate(-90 213.1 85)">16</text>
<text x="214.5" y="89.5" transform="rotate(-90 214.5 89.5)">0</text>
<text x="220.1" y="85" transform="rotate(-90 220.1 85)">15</text>
<text x="221.5" y="89.5" transform="rotate(-90 221.5 89.5)">1</text>
<text x="227.2" y="85" transform="rotate(-90 227.2 85)">14</text>
<text x="228.6" y="89.5" transform="rotate(-90 228.6 89.5)">5</text>
<text x="234.2" y="85" transform="rotate(-90 234.2 85)">13</text>
<text x="235.7" y="89.5" transform="rotate(-90 235.7 89.5)">4</text>
<text x="241.3" y="85" transform="rotate(-90 241.3 85)">12</text>
<text x="248.4" y="85" transform="rotate(-90 248.4 85)">11</text>
<text x="249.8" y="89.5" transform="rotate(-90 249.8 89.5)">6</text>
<text x="255.4" y="85" transform="rotate(-90 255.4 85)">10</text>
<text x="256.8" y="89.5" transform="rotate(-90 256.8 89.5)">7</text>
<text x="262.5" y="85" transform="rotate(-90 262.5 85)">9</text>
<text x="263.9" y="89.5" transform="rotate(-90 263.9 89.5)">3</text>
<text x="50.4" y="94.8" transform="rotate(-90 50.4 94.8)">GND</text>
<text x="115.7" y="94.8" transform="rotate(-90 115.7 94.8)">GND</text>
<text x="181" y="94.8" transform="rotate(-90 181 94.8)">GND</text>
<text x="242.7" y="94.8" transform="rotate(-90 242.7 94.8)">GND</text>
<text x="22.2" y="117.8" transform="rotate(-90 22.2 117.8)">8</text>
<text x="29.3" y="117.8" transform="rotate(-90 29.3 117.8)">9</text>
<text x="36.3" y="117.8" transform="rotate(-90 36.3 117.8)">A</text>
<text x="43.4" y="117.8" transform="rotate(-90 43.4 117.8)">D</text>
<text x="50.4" y="117.8" transform="rotate(-90 50.4 117.8)">VCC</text>
<text x="57.5" y="117.8" transform="rotate(-90 57.5 117.8)">B</text>
<text x="64.6" y="117.8" transform="rotate(-90 64.6 117.8)">C</text>
<text x="71.6" y="117.8" transform="rotate(-90 71.6 117.8)">2</text>
<text x="87.5" y="117.8" transform="rotate(-90 87.5 117.8)">8</text>
<text x="94.5" y="117.8" transform="rotate(-90 94.5 117.8)">9</text>
<text x="101.6" y="117.8" transform="rotate(-90 101.6 117.8)">A</text>
<text x="108.7" y="117.8" transform="rotate(-90 108.7 117.8)">D</text>
<text x="115.7" y="117.8" transform="rotate(-90 115.7 117.8)">VCC</text>
<text x="122.8" y="117.8" transform="rotate(-90 122.8 117.8)">B</text>
<text x="129.8" y="117.8" transform="rotate(-90 129.8 117.8)">C</text>
<text x="136.9" y="117.8" transform="rotate(-90 136.9 117.8)">2</text>
<text x="152.8" y="117.8" transform="rotate(-90 152.8 117.8)">8</text>
<text x="159.8" y="117.8" transform="rotate(-90 159.8 117.8)">9</text>
<text x="166.9" y="117.8" transform="rotate(-90 166.9 117.8)">A</text>
<text x="173.9" y="117.8" transform="rotate(-90 173.9 117.8)">D</text>
<text x="181" y="117.8" transform="rotate(-90 181 117.8)">VCC</text>
<text x="188" y="117.8" transform="rotate(-90 188 117.8)">B</text>
<text x="195.1" y="117.8" transform="rotate(-90 195.1 117.8)">C</text>
<text x="202.1" y="117.8" transform="rotate(-90 202.1 117.8)">2</text>
<text x="214.5" y="117.8" transform="rotate(-90 214.5 117.8)">8</text>
<text x="221.5" y="117.8" transform="rotate(-90 221.5 117.8)">9</text>
<text x="228.6" y="117.8" transform="rotate(-90 228.6 117.8)">A</text>
<text x="235.7" y="117.8" transform="rotate(-90 235.7 117.8)">D</text>
<text x="242.7" y="117.8" transform="rotate(-90 242.7 117.8)">VCC</text>
<text x="249.8" y="117.8" transform="rotate(-90 249.8 117.8)">B</text>
<text x="256.8" y="117.8" transform="rotate(-90 256.8 117.8)">C</text>
<text x="263.9" y="117.8" transform="rotate(-90 263.9 117.8)">2</text>
<text x="20.8" y="122.3" transform="rotate(-90 20.8 122.3)">1</text>
<text x="27.9" y="122.3" transform="rotate(-90 27.9 122.3)">2</text>
<text x="34.9" y="122.3" transform="rotate(-90 34.9 122.3)">3</text>
<text x="42" y="122.3" transform="rotate(-90 42 122.3)">4</text>
<text x="49" y="122.3" transform="rotate(-90 49 122.3)">5</text>
<text x="56.1" y="122.3" transform="rotate(-90 56.1 122.3)">6</text>
<text x="63.1" y="122.3" transform="rotate(-90 63.1 122.3)">7</text>
<text x="70.2" y="122.3" transform="rotate(-90 70.2 122.3)">8</text>
<text x="86.1" y="122.3" transform="rotate(-90 86.1 122.3)">1</text>
<text x="93.1" y="122.3" transform="rotate(-90 93.1 122.3)">2</text>
<text x="100.2" y="122.3" transform="rotate(-90 100.2 122.3)">3</text>
<text x="107.2" y="122.3" transform="rotate(-90 107.2 122.3)">4</text>
<text x="114.3" y="122.3" transform="rotate(-90 114.3 122.3)">5</text>
<text x="121.4" y="122.3" transform="rotate(-90 121.4 122.3)">6</text>
<text x="128.4" y="122.3" transform="rotate(-90 128.4 122.3)">7</text>
<text x="135.5" y="122.3" transform="rotate(-90 135.5 122.3)">8</text>
<text x="151.3" y="122.3" transform="rotate(-90 151.3 122.3)">1</text>
<text x="158.4" y="122.3" transform="rotate(-90 158.4 122.3)">2</text>
<text x="165.5" y="122.3" transform="rotate(-90 165.5 122.3)">3</text>
<text x="172.5" y="122.3" transform="rotate(-90 172.5 122.3)">4</text>
<text x="179.6" y="122.3" transform="rotate(-90 179.6 122.3)">5</text>
<text x="186.6" y="122.3" transform="rotate(-90 186.6 122.3)">6</text>
<text x="193.7" y="122.3" transform="rotate(-90 193.7 122.3)">7</text>
<text x="200.7" y="122.3" transform="rotate(-90 200.7 122.3)">8</text>
<text x="213.1" y="122.3" transform="rotate(-90 213.1 122.3)">1</text>
<text x="220.1" y="122.3" transform="rotate(-90 220.1 122.3)">2</text>
<text x="227.2" y="122.3" transform="rotate(-90 227.2 122.3)">3</text>
<text x="234.2" y="122.3" transform="rotate(-90 234.2 122.3)">4</text>
<text x="241.3" y="122.3" transform="rotate(-90 241.3 122.3)">5</text>
<text x="248.4" y="122.3" transform="rotate(-90 248.4 122.3)">6</text>
<text x="255.4" y="122.3" transform="rotate(-90 255.4 122.3)">7</text>
<text x="262.5" y="122.3" transform="rotate(-90 262.5 122.3)">8</text>
<text x="343.7" y="130.5">3</text>
<text x="348.2" y="131.9">In</text>
<text x="361.6" y="128.4">TAB</text>
<text x="362.2" y="131.9">Out</text>
<text x="370.4" y="130.5">2</text>
<text x="370.4" y="127">4</text>
<text x="359.1" y="133.7" transform="rotate(-90 359.1 133.7)">GND</text>
<text x="357.7" y="138.2" transform="rotate(-90 357.7 138.2)">1</text>
<text x="107.2" y="252.2">2</text>
<text x="107.2" y="255.8">3</text>
<text x="110.7" y="254">A1</text>
<text x="110.7" y="257.5">A2</text>
<text x="132.1" y="257.5">B2</text>
<text x="132.1" y="254">B1</text>
<text x="137.8" y="255.8">12</text>
<text x="137.8" y="252.2">13</text>
<text x="107.2" y="259.3">4</text>
<text x="107.2" y="262.8">5</text>
<text x="110.7" y="261.1">A3</text>
<text x="132.1" y="261.1">B3</text>
<text x="137.8" y="262.8">10</text>
<text x="137.8" y="259.3">11</text>
<text x="107.2" y="266.3">6</text>
<text x="110.7" y="264.6">A4</text>
<text x="110.7" y="268.1">NV</text>
<text x="131.7" y="268.1">NC</text>
<text x="132.1" y="264.6">B4</text>
<text x="137.8" y="269.9">8</text>
<text x="137.8" y="266.3">9</text>
<text x="131.8" y="271.6">OE</text>
</g>
<g font-size="3.2" fill="#8d2323">
<text x="63.4" y="159.1" transform="rotate(-90 63.4 159.1)">8</text>
<text x="66.8" y="159.1" transform="rotate(-90 66.8 159.1)">7</text>
<text x="70.2" y="159" transform="rotate(-90 70.2 159)">6</text>
<text x="73.7" y="159.2" transform="rotate(-90 73.7 159.2)">5</text>
<text x="77.3" y="159.2" transform="rotate(-90 77.3 159.2)">4</text>
<text x="80.8" y="159.2" transform="rotate(-90 80.8 159.2)">3</text>
<text x="84" y="159.1" transform="rotate(-90 84 159.1)">2</text>
<text x="87.3" y="159.4" transform="rotate(-90 87.3 159.4)">1</text>
<text x="192.2" y="157.3" transform="rotate(-90 192.2 157.3)">8</text>
<text x="195.6" y="157.3" transform="rotate(-90 195.6 157.3)">7</text>
<text x="199" y="157.2" transform="rotate(-90 199 157.2)">6</text>
<text x="202.5" y="157.5" transform="rotate(-90 202.5 157.5)">5</text>
<text x="206" y="157.5" transform="rotate(-90 206 157.5)">4</text>
<text x="209.5" y="157.5" transform="rotate(-90 209.5 157.5)">3</text>
<text x="212.8" y="157.3" transform="rotate(-90 212.8 157.3)">2</text>
<text x="216" y="157.6" transform="rotate(-90 216 157.6)">1</text>
<text x="64.6" y="167.4" transform="rotate(-90 64.6 167.4)">GND</text>
<text x="68.1" y="165" transform="rotate(-90 68.1 165)">QH</text>
<text x="71.6" y="165.1" transform="rotate(-90 71.6 165.1)">QG</text>
<text x="75.1" y="164.5" transform="rotate(-90 75.1 164.5)">QF</text>
<text x="78.7" y="164.7" transform="rotate(-90 78.7 164.7)">QE</text>
<text x="82.2" y="165.1" transform="rotate(-90 82.2 165.1)">QD</text>
<text x="85.7" y="164.9" transform="rotate(-90 85.7 164.9)">QC</text>
<text x="89.3" y="164.8" transform="rotate(-90 89.3 164.8)">QB</text>
<text x="193.3" y="165.7" transform="rotate(-90 193.3 165.7)">GND</text>
<text x="196.8" y="163.3" transform="rotate(-90 196.8 163.3)">QH</text>
<text x="200.4" y="163.4" transform="rotate(-90 200.4 163.4)">QG</text>
<text x="203.9" y="162.7" transform="rotate(-90 203.9 162.7)">QF</text>
<text x="207.4" y="162.9" transform="rotate(-90 207.4 162.9)">QE</text>
<text x="211" y="163.3" transform="rotate(-90 211 163.3)">QD</text>
<text x="214.5" y="163.1" transform="rotate(-90 214.5 163.1)">QC</text>
<text x="218" y="163.1" transform="rotate(-90 218 163.1)">QB</text>
<text x="64.6" y="189.8" transform="rotate(-90 64.6 189.8)">QH</text>
<text x="68.1" y="189.8" transform="rotate(-90 68.1 189.8)">!SRCLR</text>
<text x="71.6" y="189.8" transform="rotate(-90 71.6 189.8)">SRCLK</text>
<text x="75.1" y="189.8" transform="rotate(-90 75.1 189.8)">RCLK</text>
<text x="78.7" y="189.8" transform="rotate(-90 78.7 189.8)">!OE</text>
<text x="82.2" y="189.8" transform="rotate(-90 82.2 189.8)">SER</text>
<text x="85.7" y="189.8" transform="rotate(-90 85.7 189.8)">QA</text>
<text x="89.3" y="189.8" transform="rotate(-90 89.3 189.8)">VCC</text>
<text x="191.2" y="190.4" transform="rotate(-90 191.2 190.4)">9</text>
<text x="193.3" y="188" transform="rotate(-90 193.3 188)">QH</text>
<text x="194.9" y="192" transform="rotate(-90 194.9 192)">10</text>
<text x="196.8" y="188" transform="rotate(-90 196.8 188)">!SRCLR</text>
<text x="198.7" y="191.7" transform="rotate(-90 198.7 191.7)">11</text>
<text x="200.4" y="188" transform="rotate(-90 200.4 188)">SRCLK</text>
<text x="201.9" y="191.9" transform="rotate(-90 201.9 191.9)">12</text>
<text x="203.9" y="188" transform="rotate(-90 203.9 188)">RCLK</text>
<text x="205.9" y="191.7" transform="rotate(-90 205.9 191.7)">13</text>
<text x="207.4" y="188" transform="rotate(-90 207.4 188)">!OE</text>
<text x="209.4" y="191.4" transform="rotate(-90 209.4 191.4)">14</text>
<text x="211" y="188" transform="rotate(-90 211 188)">SER</text>
<text x="212.9" y="191.6" transform="rotate(-90 212.9 191.6)">15</text>
<text x="214.5" y="188" transform="rotate(-90 214.5 188)">QA</text>
<text x="215.9" y="191.6" transform="rotate(-90 215.9 191.6)">16</text>
<text x="218" y="188" transform="rotate(-90 218 188)">VCC</text>
<text x="62.4" y="192.2" transform="rotate(-90 62.4 192.2)">9</text>
<text x="66.1" y="193.8" transform="rotate(-90 66.1 193.8)">10</text>
<text x="69.9" y="193.5" transform="rotate(-90 69.9 193.5)">11</text>
<text x="73.2" y="193.6" transform="rotate(-90 73.2 193.6)">12</text>
<text x="77.1" y="193.5" transform="rotate(-90 77.1 193.5)">13</text>
<text x="80.6" y="193.2" transform="rotate(-90 80.6 193.2)">14</text>
<text x="84.2" y="193.3" transform="rotate(-90 84.2 193.3)">15</text>
<text x="87.1" y="193.3" transform="rotate(-90 87.1 193.3)">16</text>
<text x="202.1" y="251.9">A0</text>
<text x="202.1" y="248.4">RST</text>
<text x="216.8" y="251.9">RX</text>
<text x="217.1" y="248.4">TX</text>
<text x="202.1" y="255.4">D0</text>
<text x="216.7" y="255.4">D1</text>
<text x="202.1" y="262.5">D6</text>
<text x="202.1" y="258.9">D5</text>
<text x="216.7" y="262.5">D3</text>
<text x="216.7" y="258.9">D2</text>
<text x="202.1" y="269.5">D8</text>
<text x="202.1" y="266">D7</text>
<text x="213.9" y="269.5">GND</text>
<text x="216.7" y="266">D4</text>
<text x="202.1" y="273.1">3V3</text>
<text x="217" y="273.1">5V</text>
</g>
<g font-size="3.2" fill="#f00">
<text x="107.2" y="248.7">1</text>
<text x="110.7" y="250.5">VCCA</text>
<text x="127.5" y="250.5">VCCB</text>
<text x="137.8" y="248.7">14</text>
</g>
<g font-size="2.5" fill="#8d2323">
<text x="295.6" y="197.6">GND</text>
<text x="301.5" y="194">1</text>
<text x="314.3" y="194">2</text>
<text x="316.1" y="197.6">GND</text>
<text x="301.5" y="208.1">1</text>
<text x="314.3" y="208.1">2</text>
<text x="295.6" y="211.7">GND</text>
<text x="316.1" y="211.7">GND</text>
<text x="301.5" y="220.5">1</text>
<text x="314.3" y="220.5">2</text>
<text x="295.6" y="224">GND</text>
<text x="316.1" y="224">GND</text>
</g>
<g font-size="1.4" fill="#238d23">
<text x="316.1" y="158" transform="rotate(-90 316.1 158)">D</text>
<text x="323.5" y="158" transform="rotate(-90 323.5 158)">S</text>
<text x="319.3" y="162.3" transform="rotate(-90 319.3 162.3)">G</text>
</g>
</svg>
